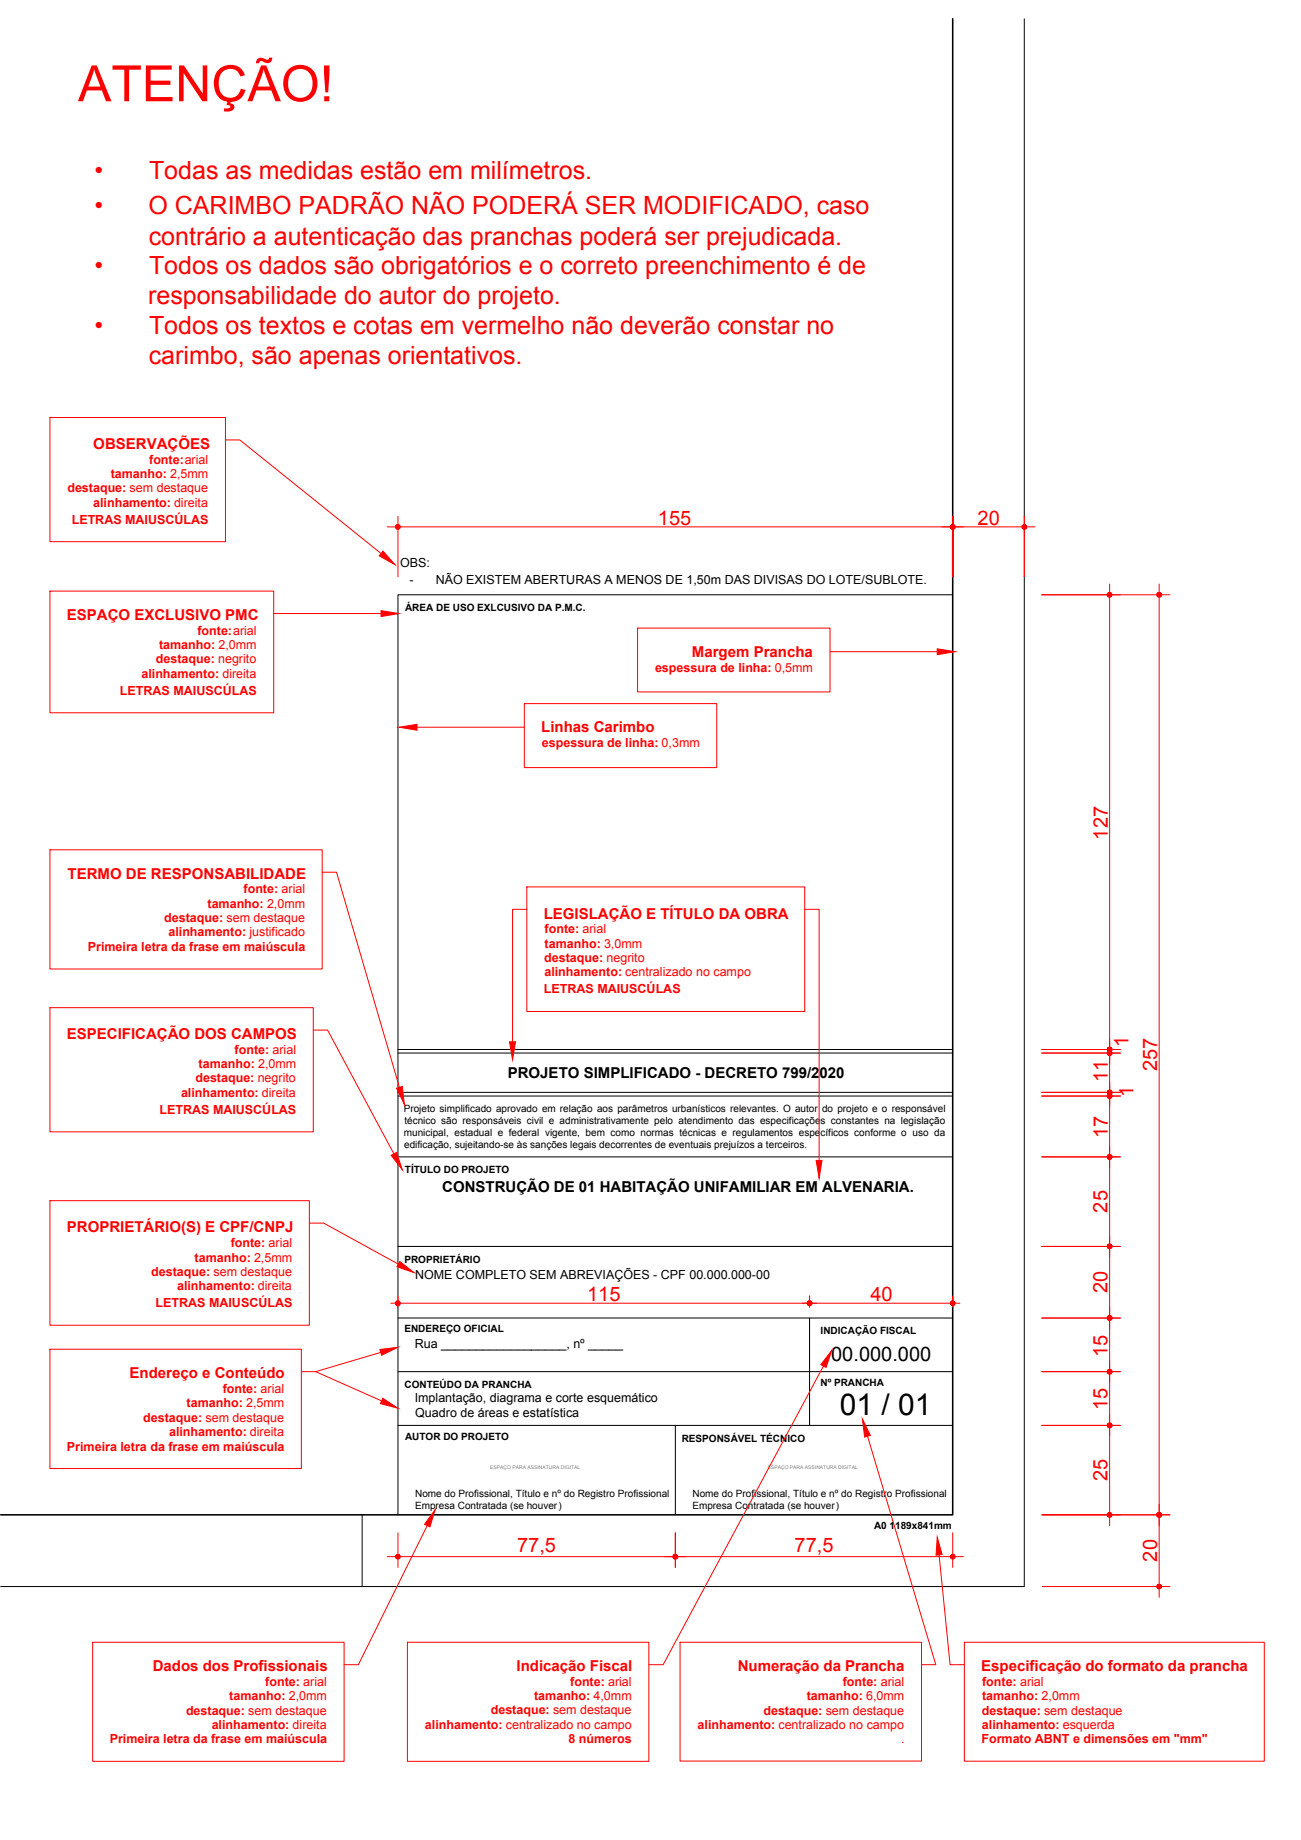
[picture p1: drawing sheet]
<svg xmlns="http://www.w3.org/2000/svg" width="420mm" height="594mm" viewBox="0 0 420 594" stroke-linecap="round" stroke-linejoin="round" font-family="sans-serif">
<!-- layer: 0 -->
<path d="M307.7 6.1v483h-307.5" fill="none" stroke="#000" stroke-width=".51"/>
<g fill="none" stroke="#000" stroke-width=".32">
<path d="M330.8 6.1v506.1h-330.6M307.7 192h-179.2v297.1M128.5 338.9h179.2M128.5 340h179.2M128.5 353.9h179.2M128.5 352.7h179.2M128.5 373.5h179.2M128.5 402.4h179.2M128.5 425.5h179.2M261.5 425.5v34.7M128.5 442.9h179.2M128.5 460.2h179.2"/>
<path d="M218.1 460.2v28.9"/>
</g>
<!-- layer: 01 -->
<path d="M117 489.1v23.1" fill="none" stroke="#000" stroke-width=".32"/>
<!-- layer: 0 -->
<g fill="none" stroke="#f00" stroke-width=".32">
<path d="M16.1 134.8h56.7v40.1h-56.7zM72.8 142h4.6l45.7 36.7M125.1 170.1h209.2M128.5 166.7v19.5M307.7 166.7v19.5M330.8 166.7v19.5M16.1 190.9h72.3v39.2h-72.3zM88.4 198.1h34.7M336.4 192h41.4M358.4 188.6v304M374.4 188.6v327.1M205.9 202.8h62.2v20.6h-62.2z"/>
<path d="M268.1 210.4h34.6M134.7 234.8h34.6M169.3 227.2h62.2v20.6h-62.2zM16.1 274.4h88v38.5h-88zM104.1 281.6h4.6l20.3 69.4M170.1 293.6h-4.6v42.8M170.1 286.4h89.8v40.2h-89.8zM259.9 293.6h4.6v81.1M16.1 325.3h85.1v40.1h-85.1zM101.2 332.6h4.6l21.4 39.9M336.4 338.9h25.4M336.4 340h25.4"/>
<path d="M336.4 352.7h25.4M336.4 353.9h25.4M336.4 373.5h25.4M16.1 387.7h83.8v40.2h-83.8zM99.9 394.9h4.6l24.2 13.2M128.5 418.4v3.7M261.5 418.4v3.7M307.7 418.4v3.7M336.4 402.4h25.4M16.1 435.6h81.2v38.5h-81.2zM123 436.6l-21.1 6.3M126.2 420.8h183.8"/>
<path d="M336.4 425.5h25.4M97.3 442.9h4.6l21.3 9.4M265.9 441l-51.7 96.5h-4.6M336.4 442.9h25.4M280.2 463.7l22 73.8h-4.6M336.4 460.2h25.4M128.5 494.9v11.2M138 492.6l-22.3 44.9h-4.6M218.1 494.9v11.2M307.7 494.9v11.2M336.4 489.1h41.4M125.1 502.6h186.1"/>
<path d="M303.3 502l3.5 35.5h4.6M336.6 512.2h41.2M29.9 530.2h81.2v38.5h-81.2zM131.6 530.2h78v38.5h-78zM219.6 530.2h78v38.4h-78zM311.4 530.2h96.9v38.4h-96.9z"/>
</g>
<g fill="#f00" stroke="#f00" stroke-width=".32">
<path d="M123.7 177.9l3.9 4.4-5.1-2.8z"/>
<path d="M164.5 336.4h2l-1 5.8z"/>
<path d="M263.6 374.7h1.9l-1 5.8z"/>
<path d="M128.1 351.3l1.8-.5 .7 5.8z"/>
<path d="M126.3 373l1.8-.9 1.8 5.6z"/>
<path d="M123.1 197.2l5.8 .9-5.8 1z"/>
<path d="M129.1 407.3l4.6 3.6-5.5-1.9z"/>
<path d="M122.7 435.7l5.8-.7-5.3 2.6z"/>
<path d="M123.6 451.5l4.9 3.2-5.6-1.5z"/>
<path d="M140.5 487.4l-1.6 5.6-1.8-.9z"/>
<path d="M302.7 496.3l1.5 5.6-1.9 .2z"/>
<path d="M268.6 436l-1.8 5.5-1.7-.9z"/>
<path d="M278.5 458.1l2.6 5.3-1.9 .6z"/>
<path d="M302.7 209.5l5.8 .9-5.8 1z"/>
<path d="M128.9 234.8l5.8-.9v1.9z"/>
<path d="M307.7 170.1h.7l-.1-.3zM308.1 169.5l.2 .3-.6 .3zM307.7 169.4v.7l.4-.6z"/>
<path d="M307.3 169.5l.4 .6v-.7zM307 169.8l.3-.3 .4 .6zM307 169.8v.3h.7z"/>
<path d="M307 170.1v.4l.7-.4zM307 170.5l.7-.4-.4 .6zM307.7 170.1l-.4 .6 .4 .2z"/>
<path d="M307.7 170.1v.8l.4-.2zM307.7 170.1l.6 .4-.2 .2zM307.7 170.1l.6 .4 .1-.4z"/>
<path d="M127.8 170.1l.1 .4 .6-.4zM127.9 170.5l.6-.4-.4 .6zM128.5 170.1l-.4 .6 .4 .2z"/>
<path d="M128.5 170.1v.8l.4-.2zM128.5 170.1l.6 .4-.2 .2zM128.5 170.1l.6 .4 .1-.4z"/>
<path d="M128.5 170.1h.7l-.1-.3zM128.9 169.5l.2 .3-.6 .3zM128.5 169.4v.7l.4-.6z"/>
<path d="M128.1 169.5l.4 .6v-.7zM128.1 169.5l.4 .6-.6-.3zM127.9 169.8l-.1 .3h.7z"/>
<path d="M307 170.1v.4l.7-.4zM307 170.5l.7-.4-.4 .6zM307.7 170.1l-.4 .6 .4 .2z"/>
<path d="M307.7 170.1v.8l.4-.2zM307.7 170.1l.6 .4-.2 .2zM307.7 170.1l.6 .4 .1-.4z"/>
<path d="M307.7 170.1h.7l-.1-.3zM308.1 169.5l.2 .3-.6 .3zM307.7 169.4v.7l.4-.6z"/>
<path d="M307.3 169.5l.4 .6v-.7zM307 169.8l.3-.3 .4 .6zM307 169.8v.3h.7z"/>
<path d="M330.8 170.1h.7l-.1-.3zM331.2 169.5l.2 .3-.6 .3zM330.8 169.4v.7l.4-.6z"/>
<path d="M330.5 169.5l.3 .6v-.7zM330.2 169.8l.3-.3 .3 .6zM330.2 169.8l-.1 .3h.7z"/>
<path d="M330.1 170.1l.1 .4 .6-.4zM330.2 170.5l.6-.4-.3 .6zM330.8 170.1l-.3 .6 .3 .2z"/>
<path d="M330.8 170.1v.8l.4-.2zM330.8 170.1l.6 .4-.2 .2zM330.8 170.1l.6 .4 .1-.4z"/>
<path d="M374.4 489.1v.8l.3-.2zM374.4 489.1l.6 .4-.3 .2zM374.4 489.1l.6 .4 .1-.4z"/>
<path d="M374.4 489.1h.7l-.1-.3zM374.7 488.5l.3 .3-.6 .3zM374.4 488.4v.7l.3-.6z"/>
<path d="M374 488.5l.4 .6v-.7zM373.7 488.8l.3-.3 .4 .6zM373.7 488.8l-.1 .3h.8z"/>
<path d="M373.6 489.1l.1 .4 .7-.4zM373.7 489.5l.7-.4-.4 .6zM374.4 489.1l-.4 .6 .4 .2z"/>
<path d="M374 191.4l.4 .6v-.7zM374 191.4l.4 .6-.7-.3zM373.7 191.7l-.1 .3h.8z"/>
<path d="M373.6 192l.1 .4 .7-.4zM373.7 192.4l.7-.4-.4 .7zM374.4 192l-.4 .7 .4 .1z"/>
<path d="M374.4 192v.8l.3-.1zM374.4 192l.6 .4-.3 .3zM374.4 192l.6 .4 .1-.4z"/>
<path d="M374.4 192h.7l-.1-.3zM374.7 191.4l.3 .3-.6 .3zM374.4 191.3v.7l.3-.6z"/>
<path d="M358 191.4l.4 .6v-.7zM358 191.4l.4 .6-.7-.3zM357.7 191.7l-.1 .3h.8z"/>
<path d="M357.6 192l.1 .4 .7-.4zM357.7 192.4l.7-.4-.4 .7zM358.4 192l-.4 .7 .4 .1z"/>
<path d="M358.4 192v.8l.3-.1zM358.4 192l.6 .4-.3 .3zM358.4 192l.6 .4 .1-.4z"/>
<path d="M358.4 192h.7l-.1-.3zM358.7 191.4l.3 .3-.6 .3zM358.4 191.3v.7l.3-.6z"/>
<path d="M358.4 338.9v.7l.3-.1zM358.4 338.9l.6 .3-.3 .3zM358.4 338.9l.6 .3 .1-.3z"/>
<path d="M358.4 338.9h.7l-.1-.4zM358.7 338.2l.3 .3-.6 .4zM358.4 338.1v.8l.3-.7z"/>
<path d="M358 338.2l.4 .7v-.8zM358 338.2l.4 .7-.7-.4zM357.7 338.5l-.1 .4h.8z"/>
<path d="M357.6 338.9l.1 .3 .7-.3zM357.7 339.2l.7-.3-.4 .6zM358.4 338.9l-.4 .6 .4 .1z"/>
<path d="M358 338.2l.4 .7v-.8zM358 338.2l.4 .7-.7-.4zM357.7 338.5l-.1 .4h.8z"/>
<path d="M357.6 338.9l.1 .3 .7-.3zM357.7 339.2l.7-.3-.4 .6zM358.4 338.9l-.4 .6 .4 .1z"/>
<path d="M358.4 338.9v.7l.3-.1zM358.4 338.9l.6 .3-.3 .3zM358.4 338.9l.6 .3 .1-.3z"/>
<path d="M358.4 338.9h.7l-.1-.4zM358.7 338.2l.3 .3-.6 .4zM358.4 338.1v.8l.3-.7z"/>
<path d="M358.4 340v.7l.3-.1zM358.4 340l.6 .4-.3 .2zM358.4 340l.6 .4 .1-.4z"/>
<path d="M358.4 340h.7l-.1-.3zM358.7 339.4l.3 .3-.6 .3zM358.4 339.3v.7l.3-.6z"/>
<path d="M358 339.4l.4 .6v-.7zM358 339.4l.4 .6-.7-.3zM357.7 339.7l-.1 .3h.8z"/>
<path d="M357.6 340l.1 .4 .7-.4zM357.7 340.4l.7-.4-.4 .6zM358.4 340l-.4 .6 .4 .1z"/>
<path d="M358 339.4l.4 .6v-.7zM358 339.4l.4 .6-.7-.3zM357.7 339.7l-.1 .3h.8z"/>
<path d="M357.6 340l.1 .4 .7-.4zM357.7 340.4l.7-.4-.4 .6zM358.4 340l-.4 .6 .4 .1z"/>
<path d="M358.4 340v.7l.3-.1zM358.4 340l.6 .4-.3 .2zM358.4 340l.6 .4 .1-.4z"/>
<path d="M358.4 340h.7l-.1-.3zM358.7 339.4l.3 .3-.6 .3zM358.4 339.3v.7l.3-.6z"/>
<path d="M358.4 352.7v.8l.3-.2zM358.4 352.7l.6 .4-.3 .2zM358.4 352.7l.6 .4 .1-.4z"/>
<path d="M358.4 352.7h.7l-.1-.3zM358.7 352.1l.3 .3-.6 .3zM358.4 352v.7l.3-.6z"/>
<path d="M358 352.1l.4 .6v-.7zM358 352.1l.4 .6-.7-.3zM357.7 352.4l-.1 .3h.8z"/>
<path d="M357.6 352.7l.1 .4 .7-.4zM357.7 353.1l.7-.4-.4 .6zM358.4 352.7l-.4 .6 .4 .2z"/>
<path d="M358 352.1l.4 .6v-.7zM358 352.1l.4 .6-.7-.3zM357.7 352.4l-.1 .3h.8z"/>
<path d="M357.6 352.7l.1 .4 .7-.4zM357.7 353.1l.7-.4-.4 .6zM358.4 352.7l-.4 .6 .4 .2z"/>
<path d="M358.4 352.7v.8l.3-.2zM358.4 352.7l.6 .4-.3 .2zM358.4 352.7l.6 .4 .1-.4z"/>
<path d="M358.4 352.7h.7l-.1-.3zM358.7 352.1l.3 .3-.6 .3zM358.4 352v.7l.3-.6z"/>
<path d="M358.4 353.9v.7l.3-.1zM358.4 353.9l.6 .3-.3 .3zM358.4 353.9l.6 .3 .1-.3z"/>
<path d="M358.4 353.9h.7l-.1-.4zM358.7 353.2l.3 .3-.6 .4zM358.4 353.2v.7l.3-.7z"/>
<path d="M358 353.2l.4 .7v-.7zM358 353.2l.4 .7-.7-.4zM357.7 353.5l-.1 .4h.8z"/>
<path d="M357.6 353.9l.1 .3 .7-.3zM357.7 354.2l.7-.3-.4 .6zM358.4 353.9l-.4 .6 .4 .1z"/>
<path d="M358 353.2l.4 .7v-.7zM358 353.2l.4 .7-.7-.4zM357.7 353.5l-.1 .4h.8z"/>
<path d="M357.6 353.9l.1 .3 .7-.3zM357.7 354.2l.7-.3-.4 .6zM358.4 353.9l-.4 .6 .4 .1z"/>
<path d="M358.4 353.9v.7l.3-.1zM358.4 353.9l.6 .3-.3 .3zM358.4 353.9l.6 .3 .1-.3z"/>
<path d="M358.4 353.9h.7l-.1-.4zM358.7 353.2l.3 .3-.6 .4zM358.4 353.2v.7l.3-.7z"/>
<path d="M358.4 373.5v.7h.3zM358.4 373.5l.6 .4-.3 .3zM358.4 373.5l.6 .4 .1-.4z"/>
<path d="M358.4 373.5h.7l-.1-.4zM358.7 372.9l.3 .2-.6 .4zM358.4 372.8v.7l.3-.6z"/>
<path d="M358 372.9l.4 .6v-.7zM357.7 373.1l.3-.2 .4 .6zM357.7 373.1l-.1 .4h.8z"/>
<path d="M357.6 373.5l.1 .4 .7-.4zM357.7 373.9l.7-.4-.4 .7zM358.4 373.5l-.4 .7h.4z"/>
<path d="M358 372.9l.4 .6v-.7zM357.7 373.1l.3-.2 .4 .6zM357.7 373.1l-.1 .4h.8z"/>
<path d="M357.6 373.5l.1 .4 .7-.4zM357.7 373.9l.7-.4-.4 .7zM358.4 373.5l-.4 .7h.4z"/>
<path d="M358.4 373.5v.7h.3zM358.4 373.5l.6 .4-.3 .3zM358.4 373.5l.6 .4 .1-.4z"/>
<path d="M358.4 373.5h.7l-.1-.4zM358.7 372.9l.3 .2-.6 .4zM358.4 372.8v.7l.3-.6z"/>
<path d="M358.4 402.4v.8l.3-.2zM358.4 402.4l.6 .4-.3 .2zM358.4 402.4l.6 .4 .1-.4z"/>
<path d="M358.4 402.4h.7l-.1-.3zM358.7 401.8l.3 .3-.6 .3zM358.4 401.7v.7l.3-.6z"/>
<path d="M358 401.8l.4 .6v-.7zM358 401.8l.4 .6-.7-.3zM357.7 402.1l-.1 .3h.8z"/>
<path d="M357.6 402.4l.1 .4 .7-.4zM357.7 402.8l.7-.4-.4 .6zM358.4 402.4l-.4 .6 .4 .2z"/>
<path d="M358 401.8l.4 .6v-.7zM358 401.8l.4 .6-.7-.3zM357.7 402.1l-.1 .3h.8z"/>
<path d="M357.6 402.4l.1 .4 .7-.4zM357.7 402.8l.7-.4-.4 .6zM358.4 402.4l-.4 .6 .4 .2z"/>
<path d="M358.4 402.4v.8l.3-.2zM358.4 402.4l.6 .4-.3 .2zM358.4 402.4l.6 .4 .1-.4z"/>
<path d="M358.4 402.4h.7l-.1-.3zM358.7 401.8l.3 .3-.6 .3zM358.4 401.7v.7l.3-.6z"/>
<path d="M358.4 425.5v.8l.3-.2zM358.4 425.5l.6 .4-.3 .2zM358.4 425.5l.6 .4 .1-.4z"/>
<path d="M358.4 425.5h.7l-.1-.3zM358.7 424.9l.3 .3-.6 .3zM358.4 424.8v.7l.3-.6z"/>
<path d="M358 424.9l.4 .6v-.7zM358 424.9l.4 .6-.7-.3zM357.7 425.2l-.1 .3h.8z"/>
<path d="M357.6 425.5l.1 .4 .7-.4zM357.7 425.9l.7-.4-.4 .6zM358.4 425.5l-.4 .6 .4 .2z"/>
<path d="M358 424.9l.4 .6v-.7zM358 424.9l.4 .6-.7-.3zM357.7 425.2l-.1 .3h.8z"/>
<path d="M357.6 425.5l.1 .4 .7-.4zM357.7 425.9l.7-.4-.4 .6zM358.4 425.5l-.4 .6 .4 .2z"/>
<path d="M358.4 425.5v.8l.3-.2zM358.4 425.5l.6 .4-.3 .2zM358.4 425.5l.6 .4 .1-.4z"/>
<path d="M358.4 425.5h.7l-.1-.3zM358.7 424.9l.3 .3-.6 .3zM358.4 424.8v.7l.3-.6z"/>
<path d="M358.4 442.9v.7l.3-.1zM358.4 442.9l.6 .3-.3 .3zM358.4 442.9l.6 .3 .1-.3z"/>
<path d="M358.4 442.9h.7l-.1-.4zM358.7 442.2l.3 .3-.6 .4zM358.4 442.1v.8l.3-.7z"/>
<path d="M358 442.2l.4 .7v-.8zM358 442.2l.4 .7-.7-.4zM357.7 442.5l-.1 .4h.8z"/>
<path d="M357.6 442.9l.1 .3 .7-.3zM357.7 443.2l.7-.3-.4 .6zM358.4 442.9l-.4 .6 .4 .1z"/>
<path d="M358 442.2l.4 .7v-.8zM358 442.2l.4 .7-.7-.4zM357.7 442.5l-.1 .4h.8z"/>
<path d="M357.6 442.9l.1 .3 .7-.3zM357.7 443.2l.7-.3-.4 .6zM358.4 442.9l-.4 .6 .4 .1z"/>
<path d="M358.4 442.9v.7l.3-.1zM358.4 442.9l.6 .3-.3 .3zM358.4 442.9l.6 .3 .1-.3z"/>
<path d="M358.4 442.9h.7l-.1-.4zM358.7 442.2l.3 .3-.6 .4zM358.4 442.1v.8l.3-.7z"/>
<path d="M358.4 460.2v.7h.3zM358.4 460.2l.6 .4-.3 .3zM358.4 460.2l.6 .4 .1-.4z"/>
<path d="M358.4 460.2h.7l-.1-.4zM358.7 459.6l.3 .2-.6 .4zM358.4 459.5v.7l.3-.6z"/>
<path d="M358 459.6l.4 .6v-.7zM358 459.6l.4 .6-.7-.4zM357.7 459.8l-.1 .4h.8z"/>
<path d="M357.6 460.2l.1 .4 .7-.4zM357.7 460.6l.7-.4-.4 .7zM358.4 460.2l-.4 .7h.4z"/>
<path d="M358 459.6l.4 .6v-.7zM358 459.6l.4 .6-.7-.4zM357.7 459.8l-.1 .4h.8z"/>
<path d="M357.6 460.2l.1 .4 .7-.4zM357.7 460.6l.7-.4-.4 .7zM358.4 460.2l-.4 .7h.4z"/>
<path d="M358.4 460.2v.7h.3zM358.4 460.2l.6 .4-.3 .3zM358.4 460.2l.6 .4 .1-.4z"/>
<path d="M358.4 460.2h.7l-.1-.4zM358.7 459.6l.3 .2-.6 .4zM358.4 459.5v.7l.3-.6z"/>
<path d="M358.4 489.1v.8l.3-.2zM358.4 489.1l.6 .4-.3 .2zM358.4 489.1l.6 .4 .1-.4z"/>
<path d="M358.4 489.1h.7l-.1-.3zM358.7 488.5l.3 .3-.6 .3zM358.4 488.4v.7l.3-.6z"/>
<path d="M358 488.5l.4 .6v-.7zM358 488.5l.4 .6-.7-.3zM357.7 488.8l-.1 .3h.8z"/>
<path d="M357.6 489.1l.1 .4 .7-.4zM357.7 489.5l.7-.4-.4 .6zM358.4 489.1l-.4 .6 .4 .2z"/>
<path d="M374 488.5l.4 .6v-.7zM373.7 488.8l.3-.3 .4 .6zM373.7 488.8l-.1 .3h.8z"/>
<path d="M373.6 489.1l.1 .4 .7-.4zM373.7 489.5l.7-.4-.4 .6zM374.4 489.1l-.4 .6 .4 .2z"/>
<path d="M374.4 489.1v.8l.3-.2zM374.4 489.1l.6 .4-.3 .2zM374.4 489.1l.6 .4 .1-.4z"/>
<path d="M374.4 489.1h.7l-.1-.3zM374.7 488.5l.3 .3-.6 .3zM374.4 488.4v.7l.3-.6z"/>
<path d="M374.4 512.2v.8l.3-.2zM374.4 512.2l.6 .4-.3 .2zM374.4 512.2l.6 .4 .1-.4z"/>
<path d="M374.4 512.2h.7l-.1-.3zM374.7 511.6l.3 .3-.6 .3zM374.4 511.5v.7l.3-.6z"/>
<path d="M374 511.6l.4 .6v-.7zM374 511.6l.4 .6-.7-.3zM373.7 511.9l-.1 .3h.8z"/>
<path d="M373.6 512.2l.1 .4 .7-.4zM373.7 512.6l.7-.4-.4 .6zM374.4 512.2l-.4 .6 .4 .2z"/>
<path d="M127.8 420.8l.1 .3 .6-.3zM127.9 421.1l.6-.3-.4 .6zM128.5 420.8l-.4 .6 .4 .1z"/>
<path d="M128.5 420.8v.7l.4-.1zM128.5 420.8l.6 .3-.2 .3zM128.5 420.8l.6 .3 .1-.3z"/>
<path d="M128.5 420.8h.7l-.1-.4zM128.9 420.1l.2 .3-.6 .4zM128.5 420v.8l.4-.7z"/>
<path d="M128.1 420.1l.4 .7v-.8zM128.1 420.1l.4 .7-.6-.4zM127.9 420.4l-.1 .4h.7z"/>
<path d="M261.5 420.8h.7l-.1-.4zM261.8 420.1l.3 .3-.6 .4zM261.5 420v.8l.3-.7z"/>
<path d="M261.1 420.1l.4 .7v-.8zM261.1 420.1l.4 .7-.7-.4zM260.8 420.4l-.1 .4h.8z"/>
<path d="M260.7 420.8l.1 .3 .7-.3zM260.8 421.1l.7-.3-.4 .6zM261.5 420.8l-.4 .6 .4 .1z"/>
<path d="M261.5 420.8v.7l.3-.1zM261.5 420.8l.6 .3-.3 .3zM261.5 420.8l.6 .3 .1-.3z"/>
<path d="M260.7 420.8l.1 .3 .7-.3zM260.8 421.1l.7-.3-.4 .6zM261.5 420.8l-.4 .6 .4 .1z"/>
<path d="M261.5 420.8v.7l.3-.1zM261.5 420.8l.6 .3-.3 .3zM261.5 420.8l.6 .3 .1-.3z"/>
<path d="M261.5 420.8h.7l-.1-.4zM261.8 420.1l.3 .3-.6 .4zM261.5 420v.8l.3-.7z"/>
<path d="M261.1 420.1l.4 .7v-.8zM261.1 420.1l.4 .7-.7-.4zM260.8 420.4l-.1 .4h.8z"/>
<path d="M307.7 420.8h.7l-.1-.4zM308.1 420.1l.2 .3-.6 .4zM307.7 420v.8l.4-.7z"/>
<path d="M307.3 420.1l.4 .7v-.8zM307 420.4l.3-.3 .4 .7zM307 420.4v.4h.7z"/>
<path d="M307 420.8v.3l.7-.3zM307 421.1l.7-.3-.4 .6zM307.7 420.8l-.4 .6 .4 .1z"/>
<path d="M307.7 420.8v.7l.4-.1zM307.7 420.8l.6 .3-.2 .3zM307.7 420.8l.6 .3 .1-.3z"/>
<path d="M127.8 502.6l.1 .4 .6-.4zM127.9 503l.6-.4-.4 .6zM128.5 502.6l-.4 .6 .4 .1z"/>
<path d="M128.5 502.6v.7l.4-.1zM128.5 502.6l.6 .4-.2 .2zM128.5 502.6l.6 .4 .1-.4z"/>
<path d="M128.5 502.6h.7l-.1-.3zM128.9 502l.2 .3-.6 .3zM128.5 501.9v.7l.4-.6z"/>
<path d="M128.1 502l.4 .6v-.7zM128.1 502l.4 .6-.6-.3zM127.9 502.3l-.1 .3h.7z"/>
<path d="M218.1 502.6h.7l-.1-.3zM218.4 502l.3 .3-.6 .3zM218.1 501.9v.7l.3-.6z"/>
<path d="M217.7 502l.4 .6v-.7zM217.7 502l.4 .6-.6-.3zM217.5 502.3l-.1 .3h.7z"/>
<path d="M217.4 502.6l.1 .4 .6-.4zM217.5 503l.6-.4-.4 .6zM218.1 502.6l-.4 .6 .4 .1z"/>
<path d="M218.1 502.6v.7l.3-.1zM218.1 502.6l.6 .4-.3 .2zM218.1 502.6l.6 .4 .1-.4z"/>
<path d="M217.4 502.6l.1 .4 .6-.4zM217.5 503l.6-.4-.4 .6zM218.1 502.6l-.4 .6 .4 .1z"/>
<path d="M218.1 502.6v.7l.3-.1zM218.1 502.6l.6 .4-.3 .2zM218.1 502.6l.6 .4 .1-.4z"/>
<path d="M218.1 502.6h.7l-.1-.3zM218.4 502l.3 .3-.6 .3zM218.1 501.9v.7l.3-.6z"/>
<path d="M217.7 502l.4 .6v-.7zM217.7 502l.4 .6-.6-.3zM217.5 502.3l-.1 .3h.7z"/>
<path d="M307.7 502.6h.7l-.1-.3zM308.1 502l.2 .3-.6 .3zM307.7 501.9v.7l.4-.6z"/>
<path d="M307.3 502l.4 .6v-.7zM307.3 502l.4 .6-.7-.3zM307 502.3v.3h.7z"/>
<path d="M307 502.6v.4l.7-.4zM307 503l.7-.4-.4 .6zM307.7 502.6l-.4 .6 .4 .1z"/>
<path d="M307.7 502.6v.7l.4-.1zM307.7 502.6l.6 .4-.2 .2zM307.7 502.6l.6 .4 .1-.4z"/>
</g>
<text font-size="16.1" fill="#f00" x="25.2" y="32.7">ATENÇÃO!</text>
<text font-size="9.7" x="271.2" y="456.7">01 / 01</text>
<g font-size="8.1" fill="#f00">
<text x="30.6" y="57.8">•</text>
<text x="48.1" y="57.8">Todas as medidas estão em milímetros.</text>
<text x="30.6" y="68.9">•</text>
<text x="48" y="68.9">O CARIMBO PADRÃO NÃO PODERÁ SER MODIFICADO, caso</text>
<text x="48" y="79">contrário a autenticação das pranchas poderá ser prejudicada.</text>
<text x="30.6" y="88.6">•</text>
<text x="48.1" y="88.6">Todos os dados são obrigatórios e o correto preenchimento é de</text>
<text x="47.8" y="98.2">responsabilidade do autor do projeto.</text>
<text x="30.6" y="107.8">•</text>
<text x="48.1" y="107.8">Todos os textos e cotas em vermelho não deverão constar no</text>
<text x="48" y="117.5">carimbo, são apenas orientativos.</text>
</g>
<g font-size="6.5" fill="#f00">
<text x="212.5" y="169.5">155</text>
<text x="315.7" y="169.5">20</text>
<text x="357.8" y="271.1" transform="rotate(-90 357.8 271.1)">127</text>
<text x="364.5" y="338" transform="rotate(-90 364.5 338)">1</text>
<text x="373.7" y="345.9" transform="rotate(-90 373.7 345.9)">257</text>
<text x="357.8" y="349.4" transform="rotate(-90 357.8 349.4)">11</text>
<text x="366.1" y="354.3" transform="rotate(-90 366.1 354.3)">1</text>
<text x="357.8" y="367.5" transform="rotate(-90 357.8 367.5)">17</text>
<text x="357.7" y="391.5" transform="rotate(-90 357.7 391.5)">25</text>
<text x="357.7" y="417.5" transform="rotate(-90 357.7 417.5)">20</text>
<text x="189.6" y="420.1">115</text>
<text x="281.1" y="420.1">40</text>
<text x="357.7" y="438" transform="rotate(-90 357.7 438)">15</text>
<text x="357.7" y="455.4" transform="rotate(-90 357.7 455.4)">15</text>
<text x="357.7" y="478.2" transform="rotate(-90 357.7 478.2)">25</text>
<text x="167" y="501.1">77,5</text>
<text x="256.6" y="501.1">77,5</text>
<text x="373.7" y="504.2" transform="rotate(-90 373.7 504.2)">20</text>
</g>
<text font-size="6.5" x="268.4" y="439.3">00.000.000</text>
<g font-size="4.8" fill="#f00">
<text x="30.1" y="144.9">OBSERVAÇÕES</text>
<text x="21.6" y="200.2">ESPAÇO EXCLUSIVO PMC</text>
<text x="223.5" y="212.1">Margem Prancha</text>
<text x="174.8" y="236.5">Linhas Carimbo</text>
<text x="21.8" y="283.6">TERMO DE RESPONSABILIDADE</text>
<text x="175.6" y="296.6">LEGISLAÇÃO E TÍTULO DA OBRA</text>
<text x="21.6" y="335.5">ESPECIFICAÇÃO DOS CAMPOS</text>
<text x="21.6" y="397.9">PROPRIETÁRIO(S) E CPF/CNPJ</text>
<text x="41.9" y="444.9">Endereço e Conteúdo</text>
<text x="49.3" y="539.5">Dados dos Profissionais</text>
<text x="166.8" y="539.5">Indicação Fiscal</text>
<text x="238.3" y="539.5">Numeração da Prancha</text>
<text x="316.9" y="539.5">Especificação do formato da prancha</text>
</g>
<g font-size="4.8">
<text x="164" y="348.1">PROJETO SIMPLIFICADO - DECRETO 799/2020</text>
<text x="142.8" y="384.8">CONSTRUÇÃO DE 01 HABITAÇÃO UNIFAMILIAR EM ALVENARIA.</text>
</g>
<g font-size="4" fill="#f00">
<text x="48.2" y="149.7">fonte:arial</text>
<text x="35.8" y="154.3">tamanho: 2,5mm</text>
<text x="21.8" y="158.9">destaque: sem destaque</text>
<text x="30.1" y="163.6">alinhamento: direita</text>
<text x="23.2" y="169.1">LETRAS MAIUSCÚLAS</text>
<text x="51.4" y="209.6">tamanho: 2,0mm</text>
<text x="63.8" y="204.9">fonte:arial</text>
<text x="50.3" y="214.2">destaque: negrito</text>
<text x="45.7" y="218.8">alinhamento: direita</text>
<text x="211.5" y="216.8">espessura de linha: 0,5mm</text>
<text x="38.7" y="224.3">LETRAS MAIUSCÚLAS</text>
<text x="175" y="241.3">espessura de linha: 0,3mm</text>
<text x="67" y="293.1">tamanho: 2,0mm</text>
<text x="78.7" y="288.5">fonte: arial</text>
<text x="53" y="297.7">destaque: sem destaque</text>
<text x="54.4" y="302.4">alinhamento: justificado</text>
<text x="175.9" y="301.4">fonte: arial</text>
<text x="175.9" y="306">tamanho: 3,0mm</text>
<text x="28.4" y="307.1">Primeira letra da frase em maiúscula</text>
<text x="175.8" y="310.7">destaque: negrito</text>
<text x="175.8" y="315.3">alinhamento: centralizado no campo</text>
<text x="175.6" y="320.7">LETRAS MAIUSCÚLAS</text>
<text x="75.8" y="340.2">fonte: arial</text>
<text x="64.1" y="344.9">tamanho: 2,0mm</text>
<text x="63.1" y="349.5">destaque: negrito</text>
<text x="51.5" y="359.6">LETRAS MAIUSCÚLAS</text>
<text x="58.5" y="354.1">alinhamento: direita</text>
<text x="62.9" y="407.3">tamanho: 2,5mm</text>
<text x="74.5" y="402.7">fonte: arial</text>
<text x="48.9" y="412">destaque: sem destaque</text>
<text x="57.2" y="416.6">alinhamento: direita</text>
<text x="50.2" y="422">LETRAS MAIUSCÚLAS</text>
<text x="71.9" y="449.8">fonte: arial</text>
<text x="60.3" y="454.4">tamanho: 2,5mm</text>
<text x="46.3" y="459">destaque: sem destaque</text>
<text x="54.6" y="463.6">alinhamento: direita</text>
<text x="21.6" y="468.3">Primeira letra da frase em maiúscula</text>
<text x="85.7" y="544.3">fonte: arial</text>
<text x="184.1" y="544.3">fonte: arial</text>
<text x="272.2" y="544.3">fonte: arial</text>
<text x="317.2" y="544.3">fonte: arial</text>
<text x="74" y="549">tamanho: 2,0mm</text>
<text x="172.5" y="548.9">tamanho: 4,0mm</text>
<text x="260.5" y="548.9">tamanho: 6,0mm</text>
<text x="317.2" y="549">tamanho: 2,0mm</text>
<text x="60.1" y="553.6">destaque: sem destaque</text>
<text x="158.5" y="553.5">destaque: sem destaque</text>
<text x="246.5" y="553.6">destaque: sem destaque</text>
<text x="317.1" y="553.6">destaque: sem destaque</text>
<text x="35.4" y="562.9">Primeira letra da frase em maiúscula</text>
<text x="68.4" y="558.2">alinhamento: direita</text>
<text x="137.2" y="558.1">alinhamento: centralizado no campo</text>
<text x="183.6" y="562.8">8 números</text>
<text x="225.3" y="558.2">alinhamento: centralizado no campo</text>
<text x="291" y="562.8">.</text>
<text x="316.9" y="562.8">Formato ABNT e dimensões em &quot;mm&quot;</text>
<text x="317.1" y="558.2">alinhamento: esquerda</text>
</g>
<g font-size="4">
<text x="129.2" y="183.1">OBS:</text>
<text x="132.2" y="188.6">-</text>
<text x="140.7" y="188.6">NÃO EXISTEM ABERTURAS A MENOS DE 1,50m DAS DIVISAS DO LOTE/SUBLOTE.</text>
<text x="134" y="412.8">NOME COMPLETO SEM ABREVIAÇÕES - CPF 00.000.000-00</text>
<text x="134" y="435.4">Rua __________________, nº _____</text>
<text x="133.9" y="452.7">Implantação, diagrama e corte esquemático</text>
<text x="134.1" y="457.6">Quadro de áreas e estatística</text>
</g>
<g font-size="3.2">
<text x="130.8" y="197.3">ÁREA DE USO EXLCUSIVO DA P.M.C.</text>
<text x="130.4" y="359">Projeto simplificado aprovado em relação aos parâmetros urbanísticos relevantes. O autor</text>
<text x="265.5" y="359">do projeto e o responsável</text>
<text x="130.6" y="362.8">técnico são responsáveis civil e administrativamente pelo atendimento das especificações constantes na legislação</text>
<text x="130.4" y="366.7">municipal, estadual e federal vigente, bem como normas técnicas e regulamentos específicos conforme o uso da</text>
<text x="130.5" y="370.6">edificação, sujeitando-se às sanções legais decorrentes de eventuais prejuízos a terceiros.</text>
<text x="130.8" y="378.8">TÍTULO DO PROJETO</text>
<text x="130.6" y="407.7">PROPRIETÁRIO</text>
<text x="130.6" y="430.2">ENDEREÇO OFICIAL</text>
<text x="265" y="430.8">INDICAÇÃO FISCAL</text>
<text x="130.7" y="448.2">CONTEÚDO DA PRANCHA</text>
<text x="265" y="447.5">Nº PRANCHA</text>
<text x="130.8" y="464.9">AUTOR DO PROJETO</text>
<text x="220.2" y="465.5">RESPONSÁVEL TÉCNICO</text>
<text x="134.1" y="483.3">Nome do Profissional, Título e nº do Registro Profissional</text>
<text x="223.6" y="483.3">Nome do Profissional, Título e nº do Registro Profissional</text>
<text x="134" y="487.2">Empresa Contratada (se houver)</text>
<text x="223.6" y="487.2">Empresa Contratada (se houver)</text>
<text x="282.3" y="493.6">A0 1189x841mm</text>
</g>
<g font-size="1.6" fill="#808080">
<text x="158.3" y="474.4">ESPAÇO PARA ASSINATURA DIGITAL</text>
<text x="247.9" y="474.4">ESPAÇO PARA ASSINATURA DIGITAL</text>
</g>
</svg>
